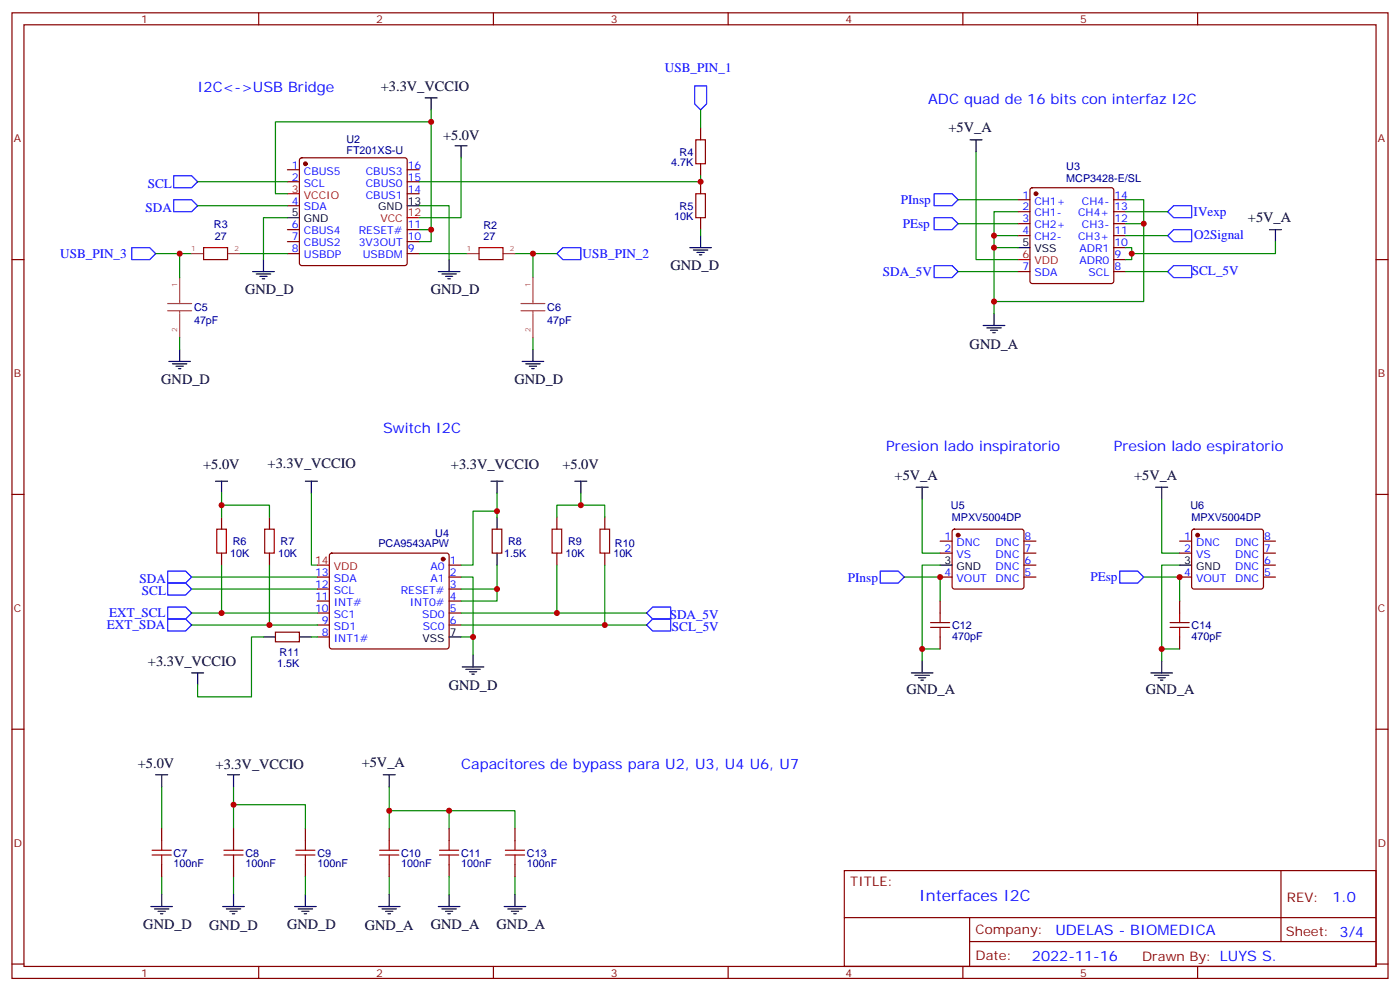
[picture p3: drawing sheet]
<svg xmlns="http://www.w3.org/2000/svg" width="412mm" height="292mm" viewBox="0 0 412 292" stroke-linecap="round" stroke-linejoin="round" font-family="sans-serif">
<g fill="none" stroke="#870000" stroke-width=".35">
<path d="M3.5 3.8h405.4v284.3h-405.4zM7.1 7.3h398.2v277.3h-398.2zM76.2 3.8v3.5M145.3 3.8v3.5M214.5 3.8v3.5M283.6 3.8v3.5M352.8 3.8v3.5M206.4 37.6v3.6M84.7 50h3.5M84.7 53.5h3.5M88.4 46.7l.5-.2h30.3l.5 .2 .2 .5v30.3l-.2 .5-.5 .2h-30.3l-.5-.2-.2-.5v-30.3zM119.9 50h3.6"/>
<path d="M119.9 53.5h3.6M119.9 57h3.6M206.4 48.2v3.6M206.4 53.5v3.5M299.9 58.8h3.5M303.6 55.5l.5-.2h23.3l.5 .2 .2 .5v26.8l-.3 .5-.4 .2h-23.3l-.5-.2-.2-.5v-26.8zM328.1 58.8h3.5M3.5 76.4h3.6M84.7 60.6h3.5M84.7 67.6h3.5M84.7 71.2h3.5M84.7 74.7h3.5"/>
<path d="M119.9 67.6h3.6M119.9 71.2h3.6M119.9 74.7h3.6M206.4 64.1v3.5M299.9 62.3h3.5M299.9 65.9h3.5M299.9 69.4h3.5M299.9 80h3.5M328.1 76.4h3.5M328.1 62.3h3.5M328.1 65.9h3.5M328.1 69.4h3.5"/>
<path d="M328.1 80h3.5M328.1 72.9h3.5M405.3 76.4h3.6M3.5 145.6h3.6M65.3 152.3v3.5M79.4 152.3v3.5M145 155.8h2.8v7.1h-2.8zM164 152.3v3.5M178.2 152.3v3.5M276.9 159.3h3.6M280.7 156l.5-.2h19.7l.5 .2 .2 .5v16.3l-.2 .5-.5 .2h-19.7l-.5-.3-.2-.4v-16.3zM301.6 159.3h3.6"/>
<path d="M347.5 159.3h3.5M351.2 156l.5-.2h19.8l.5 .2 .2 .5v16.3l-.3 .5-.4 .2h-19.8l-.5-.3-.2-.4v-16.3zM372.2 159.3h3.5M405.3 145.6h3.6M65.3 162.9v3.5M79.4 162.9v3.5M93.5 169.9h3.5M93.5 173.5h3.5M93.5 177h3.5M97.2 163.1l.5-.2h33.9l.5 .2 .2 .5v26.8l-.2 .5-.5 .2h-33.9l-.5-.2-.2-.5v-26.8zM132.3 166.4h3.5M132.3 169.9h3.5"/>
<path d="M132.3 173.5h3.5M132.3 177h3.5M164 162.9v3.5M178.2 162.9v3.5M276.9 169.9h3.6M276.9 162.9h3.6M276.9 177v3.5M301.6 166.4h3.6M301.6 169.9h3.6M301.6 162.9h3.6M347.5 169.9h3.5M347.5 162.9h3.5"/>
<path d="M347.5 177v3.5M372.2 166.4h3.5M372.2 169.9h3.5M372.2 162.9h3.5M81.1 186.2h7.1v2.8h-7.1zM93.5 180.5h3.5M93.5 184h3.5M93.5 187.6h3.5M132.3 180.5h3.5M132.3 184h3.5M276.9 187.6v3.5M347.5 187.6v3.5"/>
<path d="M3.5 214.7h3.6M405.3 214.7h3.6M47.6 244v3.5M47.6 254.6v3.5M68.8 244v3.5M68.8 254.6v3.5M90 244v3.5M90 254.6v3.5M114.7 244v3.5M114.7 254.6v3.5M132.3 244v3.5M132.3 254.6v3.5"/>
<path d="M151.7 244v3.5M151.7 254.6v3.5M248.7 256.4h156.6v28.2h-156.6zM377.3 256.4v20.9M248.7 270.2h156.5M285.6 277.3h119.6M285.6 270.2v14.1M3.5 283.9h3.6M76.2 284.6v3.5M145.3 284.6v3.5M214.5 284.6v3.5M283.6 284.6v3.5"/>
<path d="M352.8 284.6v3.5M405.3 283.9h3.6"/>
</g>
<g fill="none" stroke="#a10000" stroke-width=".35">
<path d="M205 41.2h2.8v7h-2.8zM205 57h2.8v7.1h-2.8zM60 72.9h7v3.5h-7zM141.1 72.9h7.1v3.5h-7.1zM63.9 155.8h2.8v7.1h-2.8zM78 155.8h2.8v7.1h-2.8zM162.6 155.8h2.9v7.1h-2.9zM176.7 155.8h2.9v7.1h-2.9zM274.1 184.7h5.7M274.1 183.3h5.7M276.9 180.5v2.8M276.9 184.7v2.9"/>
<path d="M344.7 184.7h5.6M344.7 183.3h5.6M347.5 180.5v2.8M347.5 184.7v2.9M44.8 251.8h5.6M44.8 250.4h5.6M47.6 247.5v2.9M47.6 251.8v2.8M66 251.8h5.6M66 250.4h5.6M68.8 247.5v2.9M68.8 251.8v2.8"/>
<path d="M87.1 251.8h5.7M87.1 250.4h5.7M90 247.5v2.9M90 251.8v2.8M111.8 251.8h5.7M111.8 250.4h5.7M114.7 247.5v2.9M114.7 251.8v2.8M129.5 251.8h5.6M129.5 250.4h5.6M132.3 247.5v2.9M132.3 251.8v2.8"/>
<path d="M148.9 251.8h5.6M148.9 250.4h5.6M151.7 247.5v2.9M151.7 251.8v2.8"/>
</g>
<g fill="none" stroke="#000" stroke-width=".35">
<path d="M125.2 28.8h3.6M127 28.8v3.5M134.1 42.9h3.5M135.8 42.9v3.6M285.8 41.2h3.5M287.5 41.2v3.5M74.4 80h6.4M77.6 76.4v3.6M84.7 64.1h3.5M119.9 60.6h3.6M129.1 80h6.4M132.3 76.4v3.6"/>
<path d="M203.2 72.9h6.3M204.3 73.6h4.2M205.3 74.3h2.1M206 75h.7M206.4 69.4v3.5M299.9 72.9h3.5M373.9 67.6h3.6M375.7 67.6v3.6M75.5 80.7h4.2M76.6 81.4h2.1M77.3 82.1h.7M130.2 80.7h4.2"/>
<path d="M131.2 81.4h2.1M131.9 82.1h.7M289.6 95.8h6.4M290.7 96.6h4.2M291.7 97.3h2.2M292.5 98h.7M292.8 92.3v3.5M49.7 106.4h6.4M50.8 107.1h4.2M51.9 107.8h2.1M52.6 108.5h.7M52.9 102.9v3.5"/>
<path d="M153.8 106.4h6.4M154.9 107.1h4.2M155.9 107.8h2.1M156.6 108.5h.7M157 102.9v3.5M63.5 141.7h3.5M65.3 141.7v3.5M90 141.7h3.5M91.7 141.7v3.5M144.6 141.7h3.6M146.4 141.7v3.5M146.4 152.3v3.5"/>
<path d="M169.3 141.7h3.6M171.1 141.7v3.5M269.9 143.5h3.5M271.6 143.5v3.5M340.4 143.5h3.6M342.2 143.5v3.5M146.4 162.9v3.5M276.9 166.4h3.6M347.5 166.4h3.5M56.4 198.2h3.6M58.2 198.2v3.5M77.6 187.6h3.5"/>
<path d="M88.2 187.6h3.5M132.3 187.6h3.5M136.2 196.4h6.3M137.2 197.1h4.3M138.3 197.8h2.1M139 198.5h.7M139.3 192.9v3.5M268.5 198.2h6.3M269.5 198.9h4.3M270.6 199.6h2.1M271.6 194.6v3.6M339 198.2h6.4"/>
<path d="M340.1 198.9h4.2M341.1 199.6h2.2M342.2 194.6v3.6M271.3 200.3h.7M341.8 200.3h.7M45.9 228.1h3.5M47.6 228.1v3.6M67 228.1h3.6M68.8 228.1v3.6M112.9 228.1h3.5M114.7 228.1v3.6M44.4 266.9h6.4"/>
<path d="M45.5 267.7h4.2M46.6 268.4h2.1M47.3 269.1h.7M47.6 263.4v3.5M65.6 266.9h6.4M66.7 267.7h4.2M67.7 268.4h2.1M68.4 269.1h.7M68.8 263.4v3.5M86.8 266.9h6.3M87.8 267.7h4.3M88.9 268.4h2.1"/>
<path d="M89.6 269.1h.7M90 263.4v3.5M111.5 266.9h6.3M112.5 267.7h4.3M113.6 268.4h2.1M114.3 269.1h.7M114.7 263.4v3.5M129.1 266.9h6.4M130.2 267.7h4.2M131.2 268.4h2.1M131.9 269.1h.7M132.3 263.4v3.5"/>
<path d="M148.5 266.9h6.4M149.6 267.7h4.2M150.6 268.4h2.2M151.3 269.1h.7M151.7 263.4v3.5"/>
</g>
<g fill="none" stroke="#008700" stroke-width=".35">
<path d="M127 32.3v3.6M206.4 32.3v5.3M58.2 53.5h26.5M84.7 57h-3.6v-21.1h45.9v31.7M135.8 46.5v17.6h-12.3M206.4 51.8v1.7h-82.9M282.2 58.8h17.7M287.5 44.7v31.7h12.4M331.6 58.8h5.3v30h-44.1M45.9 74.7h10.5M52.9 74.7v7M58.2 60.6h26.5"/>
<path d="M70.6 74.7h14.1M84.7 64.1h-7.1v12.3M123.5 60.6h8.8v15.8M123.5 67.6h3.5v3.6h-3.5M123.5 74.7h14.1M151.7 74.7h12.3M157 74.7v7M206.4 67.6v1.8M282.2 80h17.7M282.2 65.9h17.7M292.8 69.4h7.1M299.9 72.9h-7.1v19.4"/>
<path d="M299.9 62.3h-7.1v10.6M331.6 72.9h1.8v3.5h-1.8M331.6 80h12.4M331.6 65.9h5.3M331.6 69.4h12.4M331.6 62.3h12.4M375.7 71.2v3.5h-42.3M52.9 99.4v3.5M157 99.4v3.5M65.3 148.8h14.1v3.5M65.3 145.2v7.1M91.7 145.2v21.2h1.8"/>
<path d="M146.4 145.2v5.3h-7.1v15.9h-3.5M146.4 150.5v1.8M164 152.3v-3.5h14.2v3.5M171.1 145.2v3.6M271.6 147v15.9h5.3M342.2 147v15.9h5.3M56.4 173.5h37.1M56.4 169.9h37.1M65.3 166.4v14.1M79.4 166.4v17.6M135.8 169.9h3.5v17.7M135.8 173.5h10.6"/>
<path d="M146.4 166.4v10.6h-10.6M164 166.4v14.1h-28.2M178.2 166.4v17.6h-42.4M266.3 169.9h10.6v7.1M276.9 166.4h-5.3v28.2M336.9 169.9h10.6v7.1M347.5 166.4h-5.3v28.2M56.4 184h37.1M56.4 180.5h37.1M77.6 187.6h-3.5v17.6h-15.9v-3.5M91.7 187.6h1.8M135.8 187.6h3.5v5.3"/>
<path d="M164 180.5h26.5M178.2 184h12.3M271.6 191.1h5.3M342.2 191.1h5.3M47.6 231.7v12.3M68.8 237h21.2v7M68.8 231.7v12.3M114.7 231.7v12.3M114.7 238.7h17.6M47.6 258.1v5.3M68.8 258.1v5.3M90 258.1v5.3"/>
<path d="M114.7 258.1v5.3M132.3 244v-5.3h19.4v5.3M132.3 258.1v5.3M151.7 258.1v5.3"/>
</g>
<g fill="none" stroke="#00f" stroke-width=".35">
<path d="M204.6 25.3h3.5v5.3l-1.7 1.7-1.8-1.7zM51.2 51.8h5.2l1.8 1.7-1.8 1.8h-5.2zM51.2 58.8h5.2l1.8 1.8-1.8 1.7h-5.2zM275.2 57h5.3l1.7 1.8-1.7 1.8h-5.3zM38.8 72.9h5.3l1.8 1.8-1.8 1.7h-5.3zM165.8 72.9h5.3v3.5h-5.3l-1.8-1.7zM275.2 78.2h5.3l1.7 1.8-1.7 1.7h-5.3zM275.2 64.1h5.3l1.7 1.8-1.7 1.7h-5.3zM344 69.4l1.7-1.8h5.3v3.6h-5.3zM345.7 78.2h5.3v3.5h-5.3l-1.7-1.7zM345.7 60.6h5.3v3.5h-5.3l-1.7-1.8zM49.4 168.2h5.3l1.7 1.7-1.7 1.8h-5.3z"/>
<path d="M49.4 171.7h5.3l1.7 1.8-1.7 1.7h-5.3zM49.4 178.8h5.3l1.7 1.7-1.7 1.8h-5.3zM192.3 178.8h5.3v3.5h-5.3l-1.8-1.8zM259.3 168.2h5.3l1.7 1.7-1.7 1.8h-5.3zM329.8 168.2h5.3l1.8 1.7-1.8 1.8h-5.3zM49.4 182.3h5.3l1.7 1.7-1.7 1.8h-5.3zM192.3 182.3h5.3v3.5h-5.3l-1.8-1.8z"/>
</g>
<g fill="#870000" stroke="#870000" stroke-width=".35">
<circle cx="130.5" cy="164.6" r=".53"/>
<circle cx="305.2" cy="57" r=".53"/>
<circle cx="282.2" cy="157.6" r=".53"/>
<circle cx="352.8" cy="157.6" r=".53"/>
<circle cx="90" cy="48.2" r=".53"/>
</g>
<path d="M84.7 57h3.5M119.9 64.1h3.6M299.9 76.4h3.5M93.5 166.4h3.5" fill="none" stroke="#f00" stroke-width=".35"/>
<g fill="none" stroke="#a64a4a" stroke-width=".35">
<path d="M56.4 74.7h3.6M67 74.7h3.6M137.6 74.7h3.5M148.2 74.7h3.5M49.4 89.4h7M49.4 91.5h7M52.9 81.7v7.7M52.9 91.5v.7M52.9 92.4v7M153.5 89.4h7M153.5 91.5h7M157 81.7v7.7"/>
<path d="M157 91.5v.7M157 92.4v7"/>
</g>
<g fill="#c00">
<circle cx="139.3" cy="187.6" r=".88"/>
<circle cx="178.2" cy="184" r=".88"/>
<circle cx="164" cy="180.5" r=".88"/>
<circle cx="146.4" cy="173.5" r=".88"/>
<circle cx="146.4" cy="150.5" r=".88"/>
<circle cx="171.1" cy="148.8" r=".88"/>
<circle cx="292.8" cy="72.9" r=".88"/>
<circle cx="292.8" cy="69.4" r=".88"/>
<circle cx="292.8" cy="88.8" r=".88"/>
<circle cx="336.9" cy="65.9" r=".88"/>
<circle cx="114.7" cy="238.7" r=".88"/>
<circle cx="132.3" cy="238.7" r=".88"/>
<circle cx="271.6" cy="191.1" r=".88"/>
<circle cx="276.9" cy="169.9" r=".88"/>
<circle cx="347.5" cy="169.9" r=".88"/>
<circle cx="342.2" cy="191.1" r=".88"/>
<circle cx="68.8" cy="237" r=".88"/>
<circle cx="127" cy="35.9" r=".88"/>
<circle cx="52.9" cy="74.7" r=".88"/>
<circle cx="157" cy="74.7" r=".88"/>
<circle cx="127" cy="67.6" r=".88"/>
<circle cx="206.4" cy="53.5" r=".88"/>
<circle cx="333.4" cy="74.7" r=".88"/>
<circle cx="65.3" cy="180.5" r=".88"/>
<circle cx="79.4" cy="184" r=".88"/>
<circle cx="65.3" cy="148.8" r=".88"/>
</g>
<text font-size="4.6" fill="#00f" x="270.8" y="265.4">Interfaces I2C</text>
<g font-size="4.2" fill="#00f">
<text x="58.2" y="27.1">I2C&lt;-&gt;USB Bridge</text>
<text x="273.4" y="30.6">ADC quad de 16 bits con interfaz I2C</text>
<text x="112.9" y="127.6">Switch I2C</text>
<text x="261.1" y="132.9">Presion lado inspiratorio</text>
<text x="328.1" y="132.9">Presion lado espiratorio</text>
<text x="135.8" y="226.4">Capacitores de bypass para U2, U3, U4 U6, U7</text>
<text x="392.5" y="265.6">1.0</text>
<text x="310.9" y="275.2">UDELAS - BIOMEDICA</text>
<text x="304" y="283">2022-11-16</text>
</g>
<g font-size="4.2">
<text x="112.2" y="26.7">+3.3V_VCCIO</text>
<text x="130.5" y="41.2">+5.0V</text>
<text x="279.4" y="39">+5V_A</text>
<text x="367.6" y="65.4">+5V_A</text>
<text x="197.5" y="79.6">GND_D</text>
<text x="72.2" y="86.7">GND_D</text>
<text x="126.9" y="86.7">GND_D</text>
<text x="285.6" y="102.6">GND_A</text>
<text x="47.5" y="113.1">GND_D</text>
<text x="151.6" y="113.1">GND_D</text>
<text x="78.8" y="137.7">+3.3V_VCCIO</text>
<text x="59.8" y="138.2">+5.0V</text>
<text x="132.8" y="138.2">+3.3V_VCCIO</text>
<text x="165.7" y="138.2">+5.0V</text>
<text x="263.5" y="141.3">+5V_A</text>
<text x="334.1" y="141.3">+5V_A</text>
<text x="43.6" y="196">+3.3V_VCCIO</text>
<text x="132.2" y="203.2">GND_D</text>
<text x="267" y="204.3">GND_A</text>
<text x="337.5" y="204.3">GND_A</text>
<text x="40.6" y="226.1">+5.0V</text>
<text x="63.5" y="226.4">+3.3V_VCCIO</text>
<text x="106.5" y="225.9">+5V_A</text>
<text x="42.2" y="273.6">GND_D</text>
<text x="61.6" y="273.7">GND_D</text>
<text x="84.6" y="273.6">GND_D</text>
<text x="107.5" y="273.7">GND_A</text>
<text x="126.9" y="273.6">GND_A</text>
<text x="146.3" y="273.6">GND_A</text>
</g>
<g font-size="3.9" fill="#00f">
<text x="195.9" y="21.3">USB_PIN_1</text>
<text x="43.6" y="55.3">SCL</text>
<text x="42.9" y="62.3">SDA</text>
<text x="265.4" y="60">PInsp</text>
<text x="351.6" y="63.6">IVexp</text>
<text x="265.9" y="67.1">PEsp</text>
<text x="351.7" y="70.5">O2Signal</text>
<text x="17.7" y="76">USB_PIN_3</text>
<text x="171.6" y="75.9">USB_PIN_2</text>
<text x="260.1" y="81.2">SDA_5V</text>
<text x="351.1" y="81.1">SCL_5V</text>
<text x="41.1" y="171.7">SDA</text>
<text x="249.8" y="171.3">PInsp</text>
<text x="321.2" y="171.2">PEsp</text>
<text x="41.8" y="175.2">SCL</text>
<text x="31.5" y="185.4">EXT_SDA</text>
<text x="32.2" y="181.7">EXT_SCL</text>
<text x="197.3" y="182.3">SDA_5V</text>
<text x="197.9" y="185.8">SCL_5V</text>
</g>
<g font-size="3.9" fill="#800">
<text x="250.5" y="260.9">TITLE:</text>
<text x="379.1" y="265.6">REV:</text>
<text x="287.4" y="275.1">Company:</text>
<text x="378.7" y="275.8">Sheet: 3/4</text>
<text x="287.4" y="282.8">Date:</text>
<text x="336.4" y="282.9">Drawn By: LUYS S.</text>
</g>
<g font-size="3.2" fill="#800">
<text x="41.6" y="6.8">1</text>
<text x="110.8" y="6.8">2</text>
<text x="179.9" y="6.8">3</text>
<text x="249.1" y="6.8">4</text>
<text x="318.2" y="6.8">5</text>
<text x="4.1" y="41.9">A</text>
<text x="405.9" y="41.9">A</text>
<text x="4.1" y="111">B</text>
<text x="405.9" y="111">B</text>
<text x="4.1" y="180.2">C</text>
<text x="405.9" y="180.2">C</text>
<text x="4.1" y="249.3">D</text>
<text x="405.9" y="249.3">D</text>
<text x="41.6" y="287.6">1</text>
<text x="110.8" y="287.6">2</text>
<text x="179.9" y="287.6">3</text>
<text x="249.1" y="287.6">4</text>
<text x="318.2" y="287.6">5</text>
</g>
<g font-size="3.2" fill="#000080">
<text x="102.1" y="45.4">FT201XS-U</text>
<text x="102.1" y="42">U2</text>
<text x="200.2" y="45.9">R4</text>
<text x="197.7" y="49">4.7K</text>
<text x="314.1" y="53.6">MCP3428-E/SL</text>
<text x="314.1" y="50">U3</text>
<text x="198.6" y="64.9">10K</text>
<text x="200.2" y="61.8">R5</text>
<text x="63" y="67">R3</text>
<text x="63.3" y="70.7">27</text>
<text x="142.4" y="70.7">27</text>
<text x="142.4" y="67.4">R2</text>
<text x="57.1" y="95.3">47pF</text>
<text x="57.1" y="91.7">C5</text>
<text x="161.2" y="95.3">47pF</text>
<text x="161.2" y="91.7">C6</text>
<text x="280.1" y="149.9">U5</text>
<text x="350.7" y="149.9">U6</text>
<text x="280.4" y="153.4">MPXV5004DP</text>
<text x="351" y="153.4">MPXV5004DP</text>
<text x="68.5" y="160.4">R6</text>
<text x="82.6" y="160.4">R7</text>
<text x="111.5" y="161.1">PCA9543APW</text>
<text x="128.2" y="158.1">U4</text>
<text x="149.7" y="160.4">R8</text>
<text x="167.3" y="160.4">R9</text>
<text x="181.1" y="161.1">R10</text>
<text x="67.8" y="164">10K</text>
<text x="81.9" y="164">10K</text>
<text x="148.5" y="164">1.5K</text>
<text x="166.6" y="164">10K</text>
<text x="180.7" y="164">10K</text>
<text x="280.5" y="185.2">C12</text>
<text x="351" y="185.2">C14</text>
<text x="280.5" y="188.3">470pF</text>
<text x="351" y="188.3">470pF</text>
<text x="81.7" y="196.4">1.5K</text>
<text x="82.4" y="193.1">R11</text>
<text x="51.2" y="255.4">100nF</text>
<text x="51.2" y="252.3">C7</text>
<text x="72.3" y="255.4">100nF</text>
<text x="72.3" y="252.3">C8</text>
<text x="93.5" y="255.4">100nF</text>
<text x="93.5" y="252.3">C9</text>
<text x="118.2" y="255.4">100nF</text>
<text x="118.2" y="252.3">C10</text>
<text x="135.8" y="255.4">100nF</text>
<text x="135.8" y="252.3">C11</text>
<text x="155.2" y="255.4">100nF</text>
<text x="155.2" y="252.3">C13</text>
</g>
<g font-size="3.2" fill="#00f">
<text x="86" y="49.6">1</text>
<text x="86" y="53.2">2</text>
<text x="89.5" y="51.4">CBUS5</text>
<text x="107.7" y="51.4">CBUS3</text>
<text x="120.1" y="53.2">15</text>
<text x="120.1" y="49.6">16</text>
<text x="89.5" y="54.9">SCL</text>
<text x="107.7" y="58.5">CBUS1</text>
<text x="107.7" y="54.9">CBUS0</text>
<text x="120.1" y="56.7">14</text>
<text x="301.2" y="58.5">1</text>
<text x="328.3" y="58.5">14</text>
<text x="86" y="60.2">4</text>
<text x="89.5" y="62">SDA</text>
<text x="301.2" y="62">2</text>
<text x="301.2" y="65.5">3</text>
<text x="304.7" y="60.2">CH1+</text>
<text x="304.7" y="63.7">CH1-</text>
<text x="317.6" y="63.7">CH4+</text>
<text x="318.7" y="60.2">CH4-</text>
<text x="328.3" y="65.5">12</text>
<text x="328.3" y="62">13</text>
<text x="86" y="67.3">6</text>
<text x="86" y="70.8">7</text>
<text x="89.5" y="69">CBUS4</text>
<text x="105.7" y="69">RESET#</text>
<text x="120.1" y="70.8">10</text>
<text x="120.1" y="67.3">11</text>
<text x="301.2" y="69">4</text>
<text x="304.7" y="67.3">CH2+</text>
<text x="304.7" y="70.8">CH2-</text>
<text x="317.6" y="70.8">CH3+</text>
<text x="318.7" y="67.3">CH3-</text>
<text x="328.3" y="69">11</text>
<text x="86" y="74.3">8</text>
<text x="89.5" y="72.6">CBUS2</text>
<text x="89.5" y="76.1">USBDP</text>
<text x="105.7" y="72.6">3V3OUT</text>
<text x="106.9" y="76.1">USBDM</text>
<text x="120.1" y="74.3">9</text>
<text x="317.9" y="77.9">ADR0</text>
<text x="317.9" y="74.3">ADR1</text>
<text x="328.3" y="76.1">9</text>
<text x="328.3" y="72.6">10</text>
<text x="301.2" y="79.6">7</text>
<text x="304.7" y="81.4">SDA</text>
<text x="320.6" y="81.4">SCL</text>
<text x="328.3" y="79.6">8</text>
<text x="278.3" y="159">1</text>
<text x="281.8" y="160.8">DNC</text>
<text x="293.3" y="160.8">DNC</text>
<text x="301.8" y="159">8</text>
<text x="348.8" y="159">1</text>
<text x="352.3" y="160.8">DNC</text>
<text x="363.8" y="160.8">DNC</text>
<text x="372.4" y="159">8</text>
<text x="126.8" y="167.8">A0</text>
<text x="132.5" y="166.1">1</text>
<text x="278.3" y="162.5">2</text>
<text x="281.8" y="164.3">VS</text>
<text x="293.3" y="167.8">DNC</text>
<text x="293.3" y="164.3">DNC</text>
<text x="301.8" y="166.1">6</text>
<text x="301.8" y="162.5">7</text>
<text x="348.8" y="162.5">2</text>
<text x="352.3" y="164.3">VS</text>
<text x="363.8" y="167.8">DNC</text>
<text x="363.8" y="164.3">DNC</text>
<text x="372.4" y="166.1">6</text>
<text x="372.4" y="162.5">7</text>
<text x="92.8" y="173.1">12</text>
<text x="92.8" y="169.6">13</text>
<text x="98.3" y="171.3">SDA</text>
<text x="126.8" y="171.3">A1</text>
<text x="132.5" y="169.6">2</text>
<text x="132.5" y="173.1">3</text>
<text x="278.3" y="169.6">4</text>
<text x="281.8" y="171.3">VOUT</text>
<text x="293.3" y="171.3">DNC</text>
<text x="301.8" y="169.6">5</text>
<text x="348.8" y="169.6">4</text>
<text x="352.3" y="171.3">VOUT</text>
<text x="363.8" y="171.3">DNC</text>
<text x="372.4" y="169.6">5</text>
<text x="92.8" y="176.6">11</text>
<text x="98.3" y="178.4">INT#</text>
<text x="98.3" y="174.9">SCL</text>
<text x="118" y="174.9">RESET#</text>
<text x="120.7" y="178.4">INT0#</text>
<text x="132.5" y="176.6">4</text>
<text x="92.8" y="180.2">10</text>
<text x="94.8" y="183.7">9</text>
<text x="98.3" y="185.5">SD1</text>
<text x="98.3" y="181.9">SC1</text>
<text x="124.4" y="181.9">SD0</text>
<text x="124.6" y="185.5">SC0</text>
<text x="132.5" y="180.2">5</text>
<text x="132.5" y="183.7">6</text>
<text x="94.8" y="187.2">8</text>
<text x="98.3" y="189">INT1#</text>
</g>
<g font-size="3.2" fill="#f00">
<text x="86" y="56.7">3</text>
<text x="89.5" y="58.5">VCCIO</text>
<text x="112" y="65.5">VCC</text>
<text x="120.1" y="63.7">12</text>
<text x="301.2" y="76.1">6</text>
<text x="304.7" y="77.9">VDD</text>
<text x="92.8" y="166.1">14</text>
<text x="98.3" y="167.8">VDD</text>
</g>
<g font-size="3.2">
<text x="86" y="63.7">5</text>
<text x="89.5" y="65.5">GND</text>
<text x="111.4" y="62">GND</text>
<text x="120.1" y="60.2">13</text>
<text x="301.2" y="72.6">5</text>
<text x="304.7" y="74.3">VSS</text>
<text x="278.3" y="166.1">3</text>
<text x="281.8" y="167.8">GND</text>
<text x="348.8" y="166.1">3</text>
<text x="352.3" y="167.8">GND</text>
<text x="124.5" y="189">VSS</text>
<text x="132.5" y="187.2">7</text>
</g>
<g font-size="2.1" fill="#a54b4b">
<text x="56.4" y="74">1</text>
<text x="69.1" y="74">2</text>
<text x="137.5" y="74">1</text>
<text x="150.2" y="74">2</text>
<text x="52.2" y="84.4" transform="rotate(-90 52.2 84.4)">1</text>
<text x="156.3" y="84.4" transform="rotate(-90 156.3 84.4)">1</text>
<text x="52.2" y="97.8" transform="rotate(-90 52.2 97.8)">2</text>
<text x="156.3" y="97.8" transform="rotate(-90 156.3 97.8)">2</text>
</g>
</svg>
